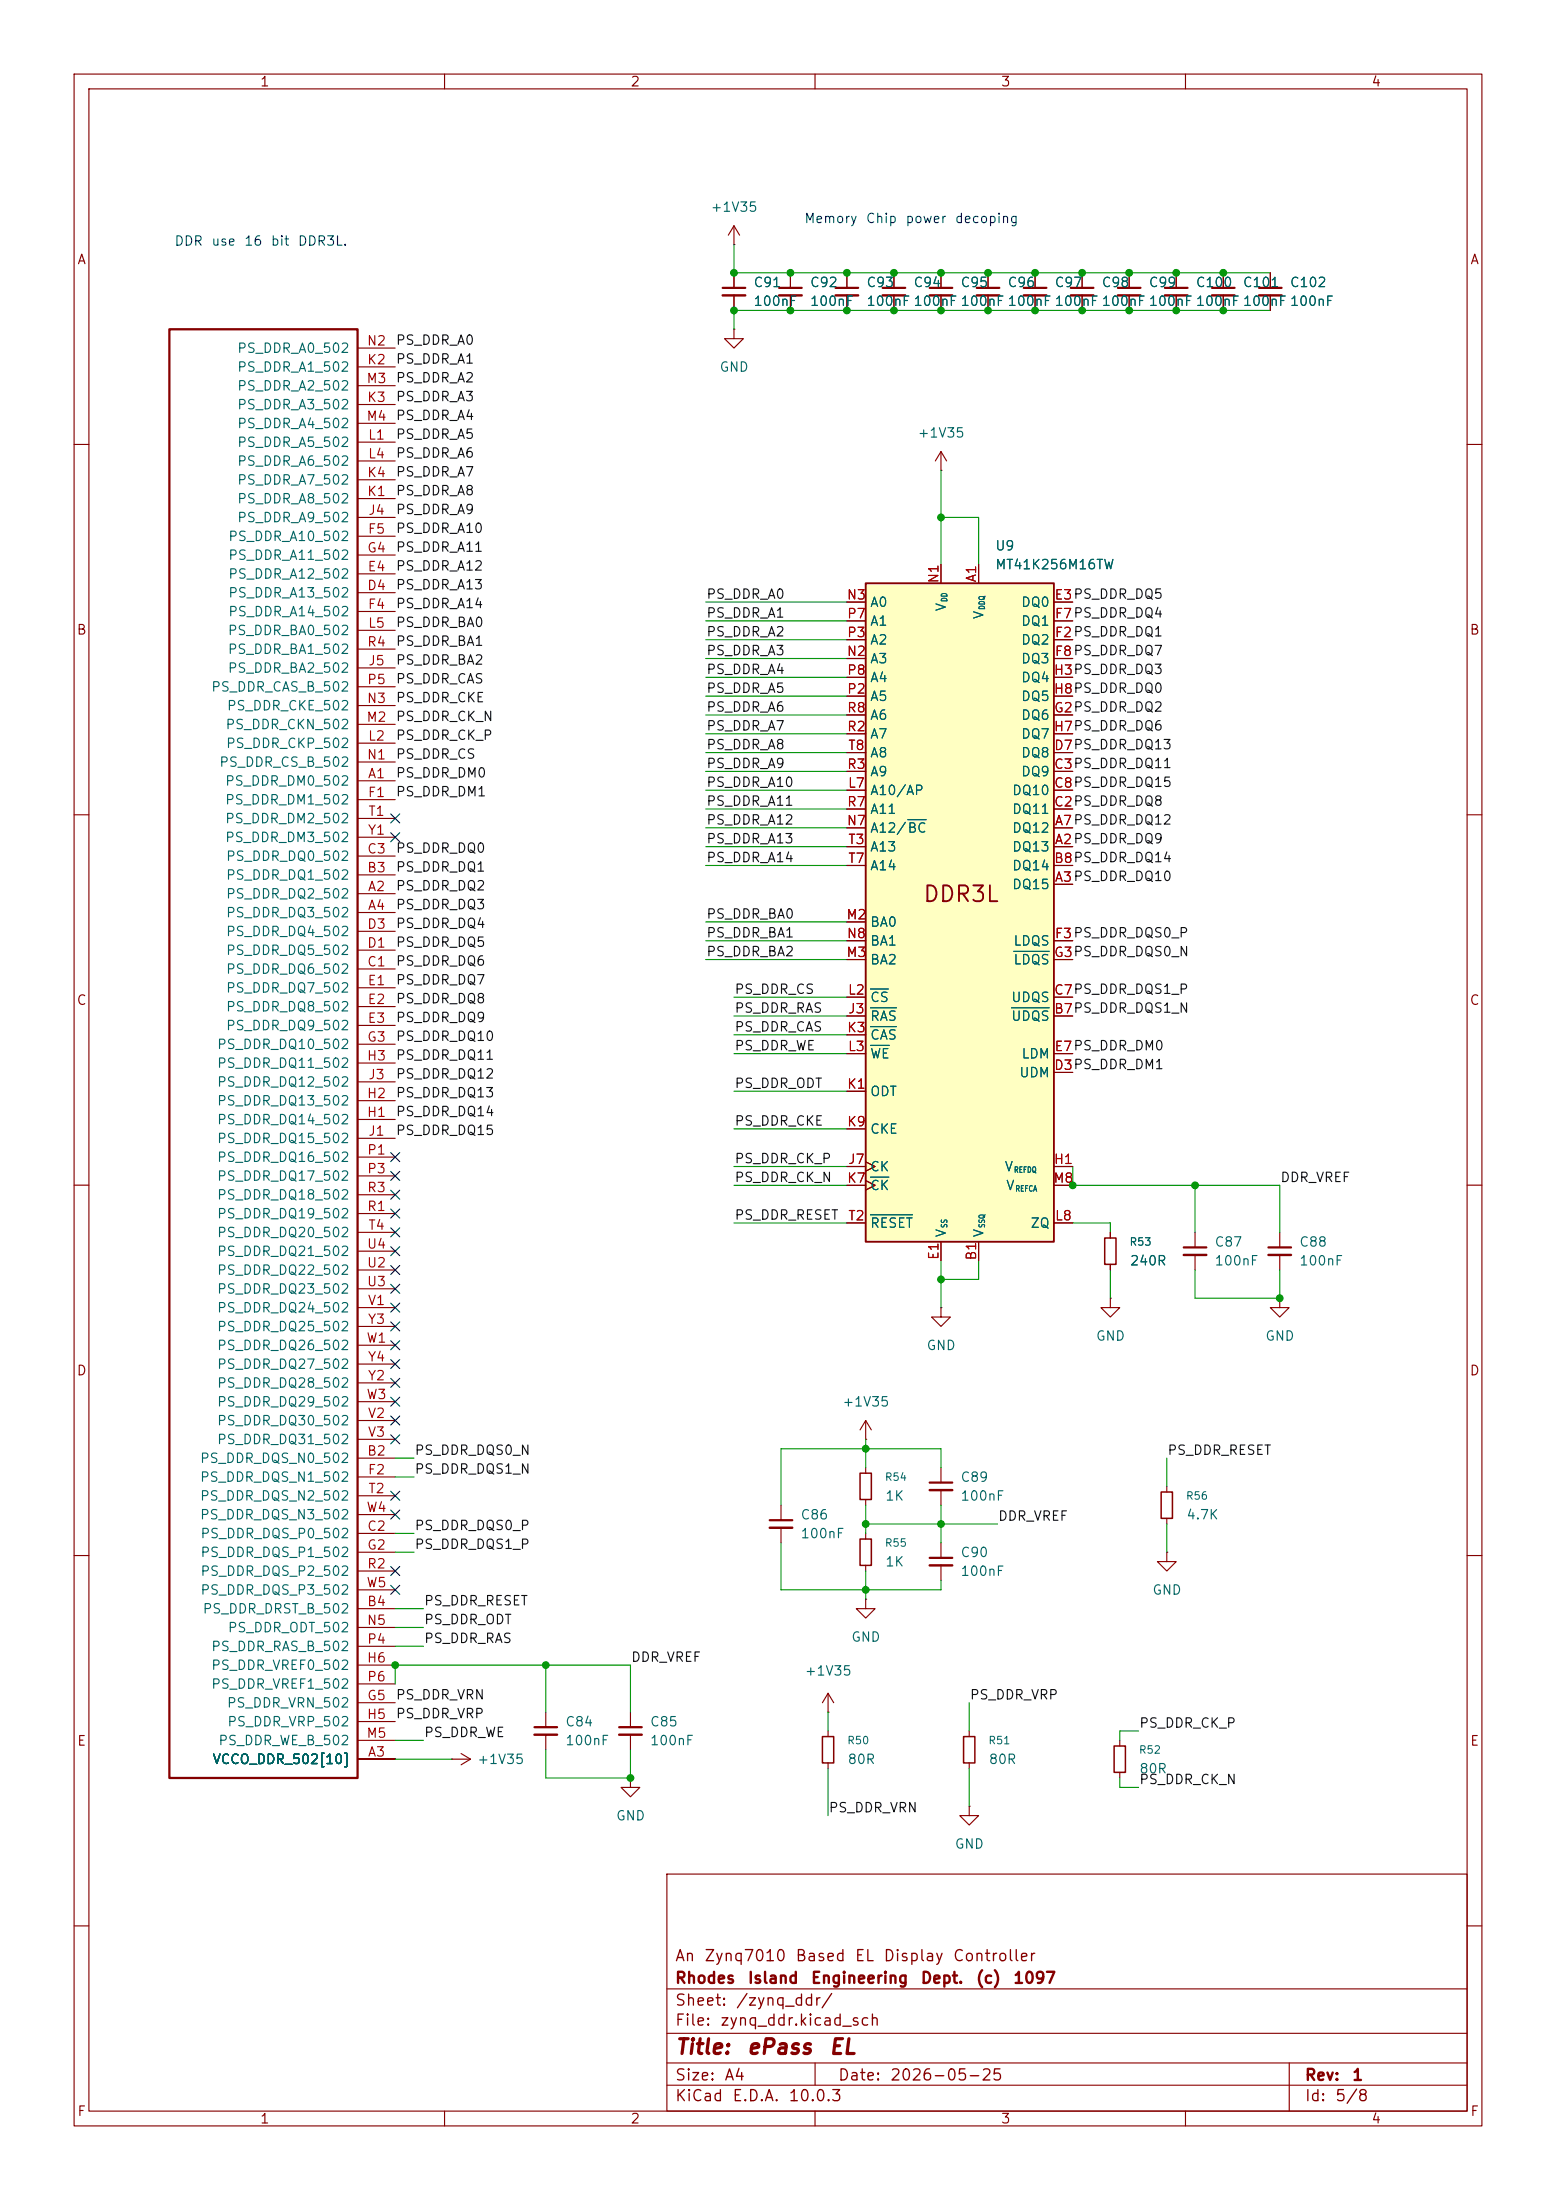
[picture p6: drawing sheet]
<svg xmlns="http://www.w3.org/2000/svg" width="210mm" height="297mm" viewBox="0 0 210 297" stroke-linecap="round" stroke-linejoin="round" font-family="sans-serif">
<g fill="none" stroke="#840000" stroke-width=".15">
<path d="M10 10h190v277h-190zM12 12h186v273h-186zM60 10v2M110 10v2M160 10v2M10 60h2M127 63.5h.1M127 61l-.8 1.2M127 61l.8 1.2M127 61v2.5M198 60h2M10 110h2"/>
<path d="M198 110h2M10 160h2M198 160h2M161.3 166.4v2M161.3 169.4v2.1M172.7 175.3v1.2h1.3l-1.3 1.3-1.3-1.3h1.3M172.7 175.3h.1M10 210h2M157.5 209.6v1.2h1.2l-1.2 1.3-1.3-1.3h1.3M157.5 209.6h.1M157.5 200.7v.7M157.5 205v.7"/>
<path d="M198 210h2M61 237.5h.1M61 237.5h2.5M62.2 236.7l1.3 .8M63.5 237.5l-1.3 .8M85.1 231.1v2.1M85.1 234.2v2M151.1 234.9v.8M151.1 239.3v.7M90 253h108v32h-108zM10 260h2M90 278.5h108"/>
<path d="M90 274.5h108M90 268.5h108M110 278.5v3M174 278.5v6.5M198 260h2M60 285v2M90 281.5h108M110 285v2M160 285v2"/>
</g>
<path d="M159.8 168.4h3M83.6 233.2h3" fill="none" stroke="#840000" stroke-width=".3"/>
<path d="M159.8 169.4h3M83.6 234.2h3" fill="none" stroke="#840000" stroke-width=".33"/>
<path d="M156.7 201.4h1.5v3.6h-1.5zM150.4 235.7h1.5v3.6h-1.5z" fill="none" stroke="#840000" stroke-width=".2"/>
<path d="M116.8 78.7h25.4v88.9h-25.4z" fill="#ffffc2"/>
<path d="M116.8 78.7h25.4v88.9h-25.4z" fill="none" stroke="#840000" stroke-width=".25"/>
<g fill="none" stroke="#840000" stroke-width=".15">
<path d="M99.1 33h.1M99.1 30.5v2.5M99.1 36.8v2.1M99.1 39.9v2M99.1 30.5l-.8 1.3M99.1 30.5l.7 1.3M106.7 36.8v2.1M106.7 39.9v2M114.3 36.8v2.1M114.3 39.9v2M120.6 36.8v2.1M120.6 39.9v2"/>
<path d="M127 36.8v2.1M127 39.9v2M133.3 36.8v2.1M133.3 39.9v2M139.7 36.8v2.1M139.7 39.9v2M146 36.8v2.1M146 39.9v2M152.4 36.8v2.1M152.4 39.9v2M158.7 36.8v2.1M158.7 39.9v2"/>
<path d="M165.1 36.8v2.1M165.1 39.9v2M171.4 36.8v2.1M171.4 39.9v2M48.3 49.5h5M48.3 54.6h5M48.3 59.7h5M48.3 52.1h5M48.3 57.2h5M48.3 47h5M99.1 44.5v1.2h1.2l-1.2 1.3-1.3-1.3h1.3M99.1 44.5h.1"/>
<path d="M48.3 77.5h5M48.3 72.4h5M48.3 74.9h5M48.3 69.9h5M48.3 67.3h5M48.3 64.8h5M48.3 62.2h5M127 76.2v2.5M132.1 76.2v2.5M48.3 80h5M48.3 82.6h5M48.3 90.2h5"/>
<path d="M48.3 85.1h5M48.3 97.8h5M48.3 95.3h5M48.3 92.7h5M48.3 87.6h5M114.3 81.3h2.5M114.3 86.4h2.5M114.3 83.8h2.5M114.3 88.9h2.5M114.3 96.5h2.5M114.3 91.4h2.5M114.3 99.1h2.5"/>
<path d="M114.3 94h2.5M142.2 81.3h2.6M142.2 86.4h2.6M142.2 83.8h2.6M142.2 88.9h2.6M142.2 96.5h2.6M142.2 91.4h2.6M142.2 99.1h2.6M142.2 94h2.6M48.3 105.4h5M48.3 118.1h5M48.3 115.6h5"/>
<path d="M48.3 108h5M48.3 100.3h5M48.3 102.9h5M48.3 110.5h5M48.3 113h5M114.3 114.3h2.5M114.3 111.8h2.5M114.3 116.8h2.5M114.3 109.2h2.5M114.3 104.1h2.5M114.3 106.7h2.5M114.3 101.6h2.5"/>
<path d="M142.2 114.3h2.6M142.2 119.4h2.6M142.2 111.8h2.6M142.2 116.8h2.6M142.2 109.2h2.6M142.2 104.1h2.6M142.2 106.7h2.6M142.2 101.6h2.6M48.3 120.7h5M48.3 123.2h5M48.3 130.8h5M48.3 128.3h5"/>
<path d="M48.3 125.7h5M48.3 133.4h5M48.3 135.9h5M48.3 138.4h5M114.3 134.6h2.5M114.3 127h2.5M114.3 124.5h2.5M114.3 129.5h2.5M114.3 137.2h2.5M114.3 139.7h2.5M142.2 134.6h2.6M142.2 127h2.6"/>
<path d="M142.2 129.5h2.6M142.2 137.2h2.6M48.3 141h5M48.3 151.1h5M48.3 148.6h5M48.3 143.5h5M48.3 153.7h5M48.3 146.1h5M48.3 156.2h5M48.3 158.8h5M114.3 142.2h2.5M114.3 157.5h2.5"/>
<path d="M114.3 147.3h2.5M114.3 152.4h2.5M116.8 156.8l1.3 .7-1.3 .6M116.8 159.4l1.3 .6-1.3 .7M142.2 144.8h2.6M142.2 142.2h2.6M142.2 157.5h2.6M48.3 163.8h5M48.3 161.3h5M48.3 166.4h5M48.3 171.5h5M48.3 174h5"/>
<path d="M48.3 168.9h5M48.3 176.5h5M48.3 179.1h5M114.3 165.1h2.5M114.3 160h2.5M127 176.5v1.3h1.3l-1.3 1.3-1.3-1.3h1.3M127 176.5h.1M127 167.6v2.6M132.1 167.6v2.6M142.2 165.1h2.6M142.2 160h2.6M149.9 175.3v1.2h1.2l-1.2 1.3-1.3-1.3h1.3"/>
<path d="M149.9 175.3h.1M149.9 166.4v.7M149.9 170.7v.8M172.7 166.4v2M172.7 169.4v2.1M48.3 196.9h5M48.3 199.4h5M48.3 191.8h5M48.3 194.3h5M48.3 181.6h5M48.3 189.2h5M48.3 186.7h5"/>
<path d="M48.3 184.2h5M116.8 194.3h.1M116.8 191.8v2.5M116.8 198.1v.8M116.8 191.8l-.7 1.2M116.8 191.8l.8 1.2M127 198.1v2.1M48.3 217.2h5M48.3 207h5M48.3 209.6h5M48.3 219.7h5M48.3 212.1h5"/>
<path d="M48.3 201.9h5M48.3 204.5h5M48.3 214.6h5M105.4 203.2v2M105.4 206.2v2.1M116.8 215.9v1.3h1.3l-1.3 1.2-1.2-1.2h1.2M116.8 215.9h.1M116.8 202.4v.8M116.8 207v.8M116.8 211.3v.8M127 201.2v2M127 208.3v2"/>
<path d="M127 211.3v2.1M48.3 237.5h5M48.3 229.9h5M48.3 232.4h5M48.3 224.8h5M48.3 234.9h5M48.3 222.2h5M48.3 227.3h5M73.7 231.1v2.1M73.7 234.2v2M111.8 231.1h.1M111.8 228.6l-.8 1.3"/>
<path d="M111.8 228.6l.7 1.3M111.8 228.6v2.5M111.8 233.7v.7M111.8 238v.8M130.8 233.7v.7M130.8 238v.8M85.1 240v1.3h1.3l-1.3 1.3-1.3-1.3h1.3M85.1 240h.1M130.8 243.8v1.3h1.3l-1.3 1.3-1.3-1.3h1.3M130.8 243.8h.1"/>
</g>
<path d="M122.5 110.7h2.5M117.5 136.1h3.5M117.5 138.6h3.5M117.5 133.5h2.4M136.5 136.1h5.1M136.8 128.4h4.8M117.5 158.9h2.5M117.5 141.1h2.5M117.5 164h5.7" fill="none" stroke="#006464" stroke-width=".15"/>
<g fill="none" stroke="#840000" stroke-width=".3">
<path d="M97.5 38.9h3.1M105.2 38.9h3M112.8 38.9h3M119.1 38.9h3.1M125.5 38.9h3M131.8 38.9h3.1M138.2 38.9h3M144.5 38.9h3.1M150.9 38.9h3M157.2 38.9h3.1M163.6 38.9h3M169.9 38.9h3.1"/>
<path d="M22.9 44.5h25.4v195.5h-25.4zM171.2 168.4h3M103.9 205.2h3M125.5 200.2h3M125.5 210.3h3M72.1 233.2h3.1"/>
</g>
<g fill="none" stroke="#840000" stroke-width=".33">
<path d="M97.5 39.9h3.1M105.2 39.9h3M112.8 39.9h3M119.1 39.9h3.1M125.5 39.9h3M131.8 39.9h3.1M138.2 39.9h3M144.5 39.9h3.1M150.9 39.9h3M157.2 39.9h3.1M163.6 39.9h3M169.9 39.9h3.1"/>
<path d="M171.2 169.4h3M103.9 206.2h3M125.5 201.2h3M125.5 211.3h3M72.1 234.2h3.1"/>
</g>
<path d="M149.1 167.1h1.5v3.6h-1.5zM116.1 198.9h1.5v3.5h-1.5zM116.1 207.8h1.5v3.5h-1.5zM111 234.4h1.5v3.6h-1.5zM130 234.4h1.6v3.6h-1.6z" fill="none" stroke="#840000" stroke-width=".2"/>
<g fill="none" stroke="#009600" stroke-width=".15">
<path d="M99.1 33v3.8h72.3M171.4 41.9h-72.3v2.6M127 63.5v12.7M127 69.9h5.1v6.3M95.2 96.5h19.1M95.2 99.1h19.1M95.2 94h19.1M95.2 81.3h19.1M95.2 91.4h19.1M95.2 86.4h19.1M95.2 88.9h19.1M95.2 83.8h19.1"/>
<path d="M95.2 101.6h19.1M95.2 114.3h19.1M95.2 116.8h19.1M95.2 104.1h19.1M95.2 106.7h19.1M95.2 111.8h19.1M95.2 109.2h19.1M95.2 124.5h19.1M95.2 129.5h19.1M95.2 127h19.1M99.1 137.2h15.2M99.1 134.6h15.2"/>
<path d="M99.1 139.7h15.2M99.1 157.5h15.2M99.1 142.2h15.2M99.1 152.4h15.2M99.1 147.3h15.2M144.8 157.5v2.5h27.9v6.4M99.1 160h15.2M99.1 165.1h15.2M127 170.2v6.3M132.1 170.2v2.5h-5.1M144.8 165.1h5.1v1.3M149.9 171.5v3.8"/>
<path d="M161.3 171.5v3.8h11.4v-3.8M161.3 160v6.4M53.3 199.4h2.6M53.3 196.9h2.6M116.8 194.3v3.8M127 198.1v-2.5h-21.6v7.6M157.5 196.9v3.8M53.3 207h2.6M53.3 209.6h2.6M53.3 217.2h3.8M53.3 219.7h3.8M105.4 208.3v6.3h21.6v-1.2"/>
<path d="M116.8 203.2v3.8M116.8 212.1v3.8M116.8 205.7h17.8M127 203.2v5.1M157.5 205.7v3.9M53.3 234.9h3.8M53.3 237.5h7.7M53.3 227.3v-2.5h31.8v6.3M53.3 222.2h3.8M73.7 236.2v3.8h11.4v-3.8M73.7 224.8v6.3M111.8 231.1v2.6"/>
<path d="M111.8 238.8v6.3M130.8 229.9v3.8M130.8 238.8v5M153.7 233.7h-2.6v1.2M151.1 240v1.3h2.6"/>
</g>
<g fill="none" stroke="#000084" stroke-width=".15">
<path d="M52.7 109.9l1.2 1.2M52.7 112.4l1.2 1.2M53.9 109.9l-1.2 1.2M53.9 112.4l-1.2 1.2M52.7 155.6l1.2 1.2M52.7 158.1l1.2 1.3M53.9 155.6l-1.2 1.2M53.9 158.1l-1.2 1.3M52.7 165.8l1.2 1.2M52.7 160.7l1.2 1.2M52.7 163.2l1.2 1.2M52.7 170.8l1.2 1.3"/>
<path d="M52.7 178.5l1.2 1.2M52.7 168.3l1.2 1.2M52.7 173.4l1.2 1.2M52.7 175.9l1.2 1.2M53.9 165.8l-1.2 1.2M53.9 160.7l-1.2 1.2M53.9 163.2l-1.2 1.2M53.9 170.8l-1.2 1.3M53.9 178.5l-1.2 1.2M53.9 168.3l-1.2 1.2M53.9 173.4l-1.2 1.2M53.9 175.9l-1.2 1.2"/>
<path d="M52.7 191.2l1.2 1.2M52.7 186.1l1.2 1.2M52.7 188.6l1.2 1.2M52.7 181l1.2 1.2M52.7 183.5l1.2 1.3M52.7 193.7l1.2 1.2M53.9 191.2l-1.2 1.2M53.9 186.1l-1.2 1.2M53.9 188.6l-1.2 1.2M53.9 181l-1.2 1.2M53.9 183.5l-1.2 1.3M53.9 193.7l-1.2 1.2"/>
<path d="M52.7 214l1.2 1.2M52.7 201.3l1.2 1.2M52.7 203.9l1.2 1.2M52.7 211.5l1.2 1.2M53.9 214l-1.2 1.2M53.9 201.3l-1.2 1.2M53.9 203.9l-1.2 1.2M53.9 211.5l-1.2 1.2"/>
</g>
<g fill="#009600" stroke="#009600" stroke-width=".13">
<circle cx="106.7" cy="41.9" r=".46"/>
<circle cx="99.1" cy="41.9" r=".46"/>
<circle cx="99.1" cy="36.8" r=".46"/>
<circle cx="106.7" cy="36.8" r=".46"/>
<circle cx="127" cy="41.9" r=".46"/>
<circle cx="120.6" cy="41.9" r=".46"/>
<circle cx="120.6" cy="36.8" r=".46"/>
<circle cx="127" cy="36.8" r=".46"/>
<circle cx="114.3" cy="36.8" r=".46"/>
<circle cx="114.3" cy="41.9" r=".46"/>
<circle cx="133.3" cy="36.8" r=".46"/>
<circle cx="133.3" cy="41.9" r=".46"/>
<circle cx="165.1" cy="36.8" r=".46"/>
<circle cx="152.4" cy="41.9" r=".46"/>
<circle cx="146" cy="41.9" r=".46"/>
<circle cx="146" cy="36.8" r=".46"/>
<circle cx="158.7" cy="36.8" r=".46"/>
<circle cx="152.4" cy="36.8" r=".46"/>
<circle cx="165.1" cy="41.9" r=".46"/>
<circle cx="158.7" cy="41.9" r=".46"/>
<circle cx="139.7" cy="36.8" r=".46"/>
<circle cx="139.7" cy="41.9" r=".46"/>
<circle cx="127" cy="69.9" r=".46"/>
<circle cx="172.7" cy="175.3" r=".46"/>
<circle cx="161.3" cy="160" r=".46"/>
<circle cx="144.8" cy="160" r=".46"/>
<circle cx="73.7" cy="224.8" r=".46"/>
<circle cx="53.3" cy="224.8" r=".46"/>
<circle cx="85.1" cy="240" r=".46"/>
<circle cx="116.8" cy="214.6" r=".46"/>
<circle cx="127" cy="205.7" r=".46"/>
<circle cx="116.8" cy="195.6" r=".46"/>
<circle cx="116.8" cy="205.7" r=".46"/>
<circle cx="127" cy="172.7" r=".46"/>
</g>
<text font-size="2.1" fill="#840000" x="124.4" y="122.3">DDR3L</text>
<g font-size="2" fill="#840000">
<text x="91" y="277.8">Title:</text>
<text x="100.7" y="277.8">ePass</text>
<text x="111.8" y="277.8">EL</text>
</g>
<g font-size="1.5" fill="#840000">
<text x="91" y="268.1">Rhodes</text>
<text x="91" y="265.1">An</text>
<text x="95" y="265.1">Zynq7010</text>
<text x="100.8" y="268.1">Island</text>
<text x="107.3" y="265.1">Based</text>
<text x="109.3" y="268.1">Engineering</text>
<text x="115.3" y="265.1">EL</text>
<text x="119.1" y="265.1">Display</text>
<text x="124.2" y="268.1">Dept.</text>
<text x="128.5" y="265.1">Controller</text>
<text x="131.6" y="268.1">(c)</text>
<text x="136.6" y="268.1">1097</text>
<text x="91" y="273.8">File:</text>
<text x="91" y="271.1">Sheet:</text>
<text x="97.1" y="273.8">zynq_ddr.kicad_sch</text>
<text x="99.2" y="271.1">/zynq_ddr/</text>
<text x="91" y="281.2">Size:</text>
<text x="97.7" y="281.2">A4</text>
<text x="113" y="281.2">Date:</text>
<text x="120" y="281.2">2026-05-25</text>
<text x="176" y="281.2">Rev:</text>
<text x="182.4" y="281.2">1</text>
<text x="91" y="284">KiCad</text>
<text x="98.7" y="284">E.D.A.</text>
<text x="106.3" y="284">10.0.3</text>
<text x="176" y="284">Id:</text>
<text x="180.1" y="284">5/8</text>
</g>
<g font-size="1.3" fill="#840000">
<text x="35" y="12">1</text>
<text x="85" y="12">2</text>
<text x="135" y="12">3</text>
<text x="185" y="12">4</text>
<text x="10.3" y="36">A</text>
<text x="198.4" y="36">A</text>
<text x="10.3" y="86">B</text>
<text x="198.3" y="86">B</text>
<text x="10.3" y="136">C</text>
<text x="198.3" y="136">C</text>
<text x="10.3" y="186">D</text>
<text x="198.3" y="186">D</text>
<text x="10.3" y="236">E</text>
<text x="198.3" y="236">E</text>
<text x="10.3" y="286">F</text>
<text x="35" y="287">1</text>
<text x="85" y="287">2</text>
<text x="135" y="287">3</text>
<text x="185" y="287">4</text>
<text x="198.4" y="286">F</text>
</g>
<g font-size="1.3" fill="#006464">
<text x="95.8" y="28.9">+1V35</text>
<text x="101.6" y="41.6">100nF</text>
<text x="101.6" y="39.1">C91</text>
<text x="109.2" y="41.6">100nF</text>
<text x="109.2" y="39.1">C92</text>
<text x="116.8" y="41.6">100nF 100nF 100nF 100nF 100nF 100nF 100nF 100nF 100nF 100nF</text>
<text x="116.8" y="39.1">C93</text>
<text x="123.2" y="39.1">C94</text>
<text x="129.5" y="39.1">C95</text>
<text x="135.9" y="39.1">C96</text>
<text x="142.2" y="39.1">C97</text>
<text x="148.6" y="39.1">C98</text>
<text x="154.9" y="39.1">C99</text>
<text x="161.3" y="39.1">C100</text>
<text x="167.6" y="39.1">C101</text>
<text x="174" y="39.1">C102</text>
<text x="31.9" y="48">PS_DDR_A0_502</text>
<text x="31.9" y="50.5">PS_DDR_A1_502</text>
<text x="31.9" y="53">PS_DDR_A2_502</text>
<text x="97" y="50.5">GND</text>
<text x="31.9" y="55.6">PS_DDR_A3_502</text>
<text x="31.9" y="58.1">PS_DDR_A4_502</text>
<text x="123.8" y="59.4">+1V35</text>
<text x="31.9" y="65.7">PS_DDR_A7_502</text>
<text x="31.9" y="60.7">PS_DDR_A5_502</text>
<text x="31.9" y="63.2">PS_DDR_A6_502</text>
<text x="31.9" y="70.8">PS_DDR_A9_502</text>
<text x="31.9" y="68.3">PS_DDR_A8_502</text>
<text x="30.7" y="73.4">PS_DDR_A10_502</text>
<text x="30.7" y="75.9">PS_DDR_A11_502</text>
<text x="134.2" y="77.2">MT41K256M16TW</text>
<text x="134.2" y="74.6">U9</text>
<text x="30.7" y="81">PS_DDR_A13_502</text>
<text x="30.7" y="78.4">PS_DDR_A12_502</text>
<text x="30.7" y="83.5">PS_DDR_A14_502</text>
<text x="117.3" y="82.3">A0</text>
<text x="128" y="82.6" transform="rotate(-90 128 82.6)">V</text>
<text x="133.1" y="83.7" transform="rotate(-90 133.1 83.7)">V</text>
<text x="137.7" y="82.3">DQ0</text>
<text x="30.7" y="86.1">PS_DDR_BA0_502</text>
<text x="30.7" y="88.6">PS_DDR_BA1_502</text>
<text x="117.3" y="89.9">A3</text>
<text x="117.3" y="87.3">A2</text>
<text x="117.3" y="84.8">A1</text>
<text x="137.7" y="87.3">DQ2</text>
<text x="137.7" y="84.8">DQ1</text>
<text x="137.7" y="89.9">DQ3</text>
<text x="28.4" y="93.7">PS_DDR_CAS_B_502</text>
<text x="30.7" y="91.1">PS_DDR_BA2_502</text>
<text x="117.3" y="95">A5</text>
<text x="117.3" y="92.4">A4</text>
<text x="137.7" y="92.4">DQ4</text>
<text x="137.7" y="95">DQ5</text>
<text x="30.3" y="98.8">PS_DDR_CKN_502</text>
<text x="30.4" y="101.3">PS_DDR_CKP_502</text>
<text x="30.5" y="96.2">PS_DDR_CKE_502</text>
<text x="117.3" y="100">A7</text>
<text x="117.3" y="97.5">A6</text>
<text x="137.7" y="97.5">DQ6</text>
<text x="137.7" y="100">DQ7</text>
<text x="29.5" y="103.8">PS_DDR_CS_B_502</text>
<text x="30.3" y="106.4">PS_DDR_DM0_502</text>
<text x="117.3" y="107.7">A10/AP</text>
<text x="117.3" y="105.1">A9</text>
<text x="117.3" y="102.6">A8</text>
<text x="136.5" y="107.7">DQ10</text>
<text x="137.7" y="105.1">DQ9</text>
<text x="137.7" y="102.6">DQ8</text>
<text x="30.3" y="108.9">PS_DDR_DM1_502</text>
<text x="30.3" y="111.5">PS_DDR_DM2_502</text>
<text x="117.3" y="110.2">A11</text>
<text x="117.3" y="112.7">A12/BC</text>
<text x="136.5" y="112.7">DQ12</text>
<text x="136.5" y="110.2">DQ11</text>
<text x="30.3" y="114">PS_DDR_DM3_502</text>
<text x="30.4" y="119.1">PS_DDR_DQ1_502</text>
<text x="30.4" y="116.5">PS_DDR_DQ0_502</text>
<text x="117.3" y="115.3">A13</text>
<text x="117.3" y="117.8">A14</text>
<text x="136.5" y="115.3">DQ13</text>
<text x="136.5" y="117.8">DQ14</text>
<text x="30.4" y="121.6">PS_DDR_DQ2_502</text>
<text x="30.4" y="124.2">PS_DDR_DQ3_502</text>
<text x="117.3" y="125.4">BA0</text>
<text x="136.5" y="120.4">DQ15</text>
<text x="30.4" y="131.8">PS_DDR_DQ6_502</text>
<text x="30.4" y="129.2">PS_DDR_DQ5_502</text>
<text x="30.4" y="126.7">PS_DDR_DQ4_502</text>
<text x="117.3" y="130.5">BA2</text>
<text x="117.3" y="128">BA1</text>
<text x="136.7" y="128">LDQS</text>
<text x="136.7" y="130.5">LDQS</text>
<text x="30.4" y="134.3">PS_DDR_DQ7_502</text>
<text x="30.4" y="136.9">PS_DDR_DQ8_502</text>
<text x="117.3" y="135.6">CS</text>
<text x="136.4" y="135.6">UDQS</text>
<text x="29.2" y="141.9">PS_DDR_DQ10_502</text>
<text x="30.4" y="139.4">PS_DDR_DQ9_502</text>
<text x="117.3" y="138.1">RAS</text>
<text x="117.3" y="140.7">CAS</text>
<text x="117.3" y="143.2">WE</text>
<text x="136.4" y="138.1">UDQS</text>
<text x="137.8" y="143.2">LDM</text>
<text x="29.2" y="149.6">PS_DDR_DQ13_502</text>
<text x="29.2" y="144.5">PS_DDR_DQ11_502</text>
<text x="29.2" y="147">PS_DDR_DQ12_502</text>
<text x="117.3" y="148.3">ODT</text>
<text x="137.5" y="145.8">UDM</text>
<text x="29.2" y="152.1">PS_DDR_DQ14_502</text>
<text x="29.2" y="154.6">PS_DDR_DQ15_502</text>
<text x="117.3" y="153.4">CKE</text>
<text x="29.2" y="157.2">PS_DDR_DQ16_502</text>
<text x="29.2" y="159.7">PS_DDR_DQ17_502</text>
<text x="117.3" y="158.5">CK</text>
<text x="117.3" y="161">CK</text>
<text x="135.5" y="158.5">V</text>
<text x="135.7" y="161">V</text>
<text x="29.2" y="164.8">PS_DDR_DQ19_502</text>
<text x="29.2" y="162.3">PS_DDR_DQ18_502</text>
<text x="29.2" y="167.3">PS_DDR_DQ20_502</text>
<text x="117.3" y="166.1">RESET</text>
<text x="128" y="167.1" transform="rotate(-90 128 167.1)">V</text>
<text x="133.1" y="167.1" transform="rotate(-90 133.1 167.1)">V</text>
<text x="139" y="166.1">ZQ</text>
<text x="29.2" y="172.4">PS_DDR_DQ22_502</text>
<text x="29.2" y="169.9">PS_DDR_DQ21_502</text>
<text x="152.4" y="171.2">240R</text>
<text x="163.8" y="171.2">100nF</text>
<text x="163.8" y="168.6">C87</text>
<text x="175.3" y="171.2">100nF</text>
<text x="175.3" y="168.6">C88</text>
<text x="29.2" y="175">PS_DDR_DQ23_502</text>
<text x="29.2" y="177.5">PS_DDR_DQ24_502</text>
<text x="29.2" y="182.6">PS_DDR_DQ26_502</text>
<text x="29.2" y="180">PS_DDR_DQ25_502</text>
<text x="29.2" y="185.1">PS_DDR_DQ27_502</text>
<text x="125" y="182.6">GND</text>
<text x="147.8" y="181.3">GND</text>
<text x="170.7" y="181.3">GND</text>
<text x="29.2" y="190.2">PS_DDR_DQ29_502</text>
<text x="29.2" y="187.7">PS_DDR_DQ28_502</text>
<text x="113.6" y="190.2">+1V35</text>
<text x="26.9" y="197.8">PS_DDR_DQS_N0_502</text>
<text x="29.2" y="192.7">PS_DDR_DQ30_502</text>
<text x="29.2" y="195.3">PS_DDR_DQ31_502</text>
<text x="26.9" y="200.4">PS_DDR_DQS_N1_502</text>
<text x="26.9" y="202.9">PS_DDR_DQS_N2_502</text>
<text x="119.4" y="202.9">1K</text>
<text x="129.5" y="202.9">100nF</text>
<text x="129.5" y="200.4">C89</text>
<text x="26.9" y="205.4">PS_DDR_DQS_N3_502</text>
<text x="27" y="208">PS_DDR_DQS_P0_502</text>
<text x="108" y="208">100nF</text>
<text x="108" y="205.4">C86</text>
<text x="160" y="205.4">4.7K</text>
<text x="27" y="210.5">PS_DDR_DQS_P1_502</text>
<text x="27" y="213.1">PS_DDR_DQS_P2_502</text>
<text x="27" y="215.6">PS_DDR_DQS_P3_502</text>
<text x="119.4" y="211.8">1K</text>
<text x="129.5" y="213.1">100nF</text>
<text x="129.5" y="210.5">C90</text>
<text x="155.4" y="215.6">GND</text>
<text x="27.3" y="218.1">PS_DDR_DRST_B_502</text>
<text x="30.7" y="220.7">PS_DDR_ODT_502</text>
<text x="114.8" y="222">GND</text>
<text x="28.4" y="225.8">PS_DDR_VREF0_502</text>
<text x="28.4" y="223.2">PS_DDR_RAS_B_502</text>
<text x="108.5" y="226.5">+1V35</text>
<text x="28.4" y="228.3">PS_DDR_VREF1_502</text>
<text x="30.5" y="230.8">PS_DDR_VRN_502</text>
<text x="30.6" y="233.4">PS_DDR_VRP_502</text>
<text x="76.2" y="233.4">C84</text>
<text x="87.6" y="233.4">C85</text>
<text x="28.6" y="238.5">VCCO_DDR_502[10]</text>
<text x="29.4" y="235.9">PS_DDR_WE_B_502</text>
<text x="64.3" y="238.5">+1V35</text>
<text x="76.2" y="235.9">100nF</text>
<text x="87.6" y="235.9">100nF</text>
<text x="114.3" y="238.5">80R</text>
<text x="133.4" y="238.5">80R</text>
<text x="153.7" y="239.7">80R</text>
<text x="83.1" y="246.1">GND</text>
<text x="128.8" y="249.9">GND</text>
</g>
<g font-size="1.3" fill="#0000c2">
<text x="23.4" y="33.5">DDR</text>
<text x="28.4" y="33.5">use</text>
<text x="32.9" y="33.5">16</text>
<text x="36.5" y="33.5">bit</text>
<text x="40.1" y="33.5">DDR3L.</text>
<text x="108.5" y="30.4">Memory</text>
<text x="116.8" y="30.4">Chip</text>
<text x="122.1" y="30.4">power</text>
<text x="128.8" y="30.4">decoping</text>
</g>
<g font-size="1.3" fill="#a90000">
<text x="49.4" y="47">N2</text>
<text x="49.4" y="52">M3</text>
<text x="49.5" y="49.5">K2</text>
<text x="49.4" y="57.1">M4</text>
<text x="49.5" y="54.6">K3</text>
<text x="49.6" y="59.7">L1</text>
<text x="49.5" y="64.7">K4</text>
<text x="49.6" y="62.2">L4</text>
<text x="49.5" y="67.3">K1</text>
<text x="49.6" y="69.8">J4</text>
<text x="49.5" y="74.9">G4</text>
<text x="49.5" y="77.4">E4</text>
<text x="49.5" y="72.4">F5</text>
<text x="49.5" y="80">D4</text>
<text x="49.5" y="82.5">F4</text>
<text x="114.2" y="81.3">N3</text>
<text x="114.2" y="83.8">P7</text>
<text x="127" y="78.8" transform="rotate(-90 127 78.8)">N1</text>
<text x="132.1" y="78.7" transform="rotate(-90 132.1 78.7)">A1</text>
<text x="142.2" y="81.3">E3PS_DDR_DQ5</text>
<text x="142.2" y="81.3">E3</text>
<text x="142.3" y="83.8">F7PS_DDR_DQ4</text>
<text x="142.3" y="83.8">F7</text>
<text x="49.5" y="87.6">R4</text>
<text x="49.6" y="85.1">L5</text>
<text x="114.2" y="88.9">N2</text>
<text x="114.2" y="86.3">P3</text>
<text x="142.3" y="86.3">F2PS_DDR_DQ1</text>
<text x="142.3" y="88.9">F8PS_DDR_DQ7</text>
<text x="142.3" y="86.3">F2</text>
<text x="142.3" y="88.9">F8</text>
<text x="49.4" y="95.2">N3</text>
<text x="49.5" y="92.7">P5</text>
<text x="49.6" y="90.1">J5</text>
<text x="114.2" y="94">P2</text>
<text x="114.2" y="91.4">P8</text>
<text x="142.1" y="91.4">H3PS_DDR_DQ3</text>
<text x="142.1" y="94">H8PS_DDR_DQ0</text>
<text x="142.1" y="91.4">H3</text>
<text x="142.1" y="94">H8</text>
<text x="49.4" y="97.8">M2</text>
<text x="49.6" y="100.3">L2</text>
<text x="114.2" y="99">R2</text>
<text x="114.2" y="96.5">R8</text>
<text x="114.4" y="101.6">T8</text>
<text x="142.1" y="99">H7PS_DDR_DQ6</text>
<text x="142.1" y="99">H7</text>
<text x="142.2" y="101.6">D7PS_DDR_DQ13</text>
<text x="142.2" y="96.5">G2PS_DDR_DQ2</text>
<text x="142.2" y="101.6">D7</text>
<text x="142.2" y="96.5">G2</text>
<text x="49.4" y="102.8">N1</text>
<text x="49.5" y="105.4">A1</text>
<text x="49.5" y="107.9">F1</text>
<text x="114.2" y="104.1">R3</text>
<text x="114.3" y="106.7">L7</text>
<text x="142.2" y="104.1">C3PS_DDR_DQ11</text>
<text x="142.2" y="106.7">C8PS_DDR_DQ15</text>
<text x="142.2" y="104.1">C3</text>
<text x="142.2" y="106.7">C8</text>
<text x="49.5" y="113">Y1</text>
<text x="49.6" y="110.5">T1</text>
<text x="114.2" y="111.7">N7</text>
<text x="114.2" y="109.2">R7</text>
<text x="142.2" y="109.2">C2PS_DDR_DQ8</text>
<text x="142.2" y="109.2">C2</text>
<text x="142.3" y="111.7">A7PS_DDR_DQ12</text>
<text x="142.3" y="111.7">A7</text>
<text x="49.5" y="118.1">B3</text>
<text x="49.5" y="115.5">C3</text>
<text x="114.4" y="114.3">T3</text>
<text x="114.4" y="116.8">T7</text>
<text x="142.2" y="116.8">B8PS_DDR_DQ14</text>
<text x="142.2" y="116.8">B8</text>
<text x="142.3" y="114.3">A2PS_DDR_DQ9</text>
<text x="142.3" y="119.4">A3PS_DDR_DQ10</text>
<text x="142.3" y="114.3">A2</text>
<text x="142.3" y="119.4">A3</text>
<text x="49.5" y="125.7">D3</text>
<text x="49.5" y="120.6">A2</text>
<text x="49.5" y="123.2">A4</text>
<text x="114.1" y="124.4">M2</text>
<text x="49.5" y="130.8">C1</text>
<text x="49.5" y="128.2">D1</text>
<text x="114.1" y="129.5">M3</text>
<text x="114.2" y="127">N8</text>
<text x="142.2" y="129.5">G3PS_DDR_DQS0_N</text>
<text x="142.2" y="129.5">G3</text>
<text x="142.3" y="127">F3PS_DDR_DQS0_P</text>
<text x="142.3" y="127">F3</text>
<text x="49.5" y="133.3">E1</text>
<text x="49.5" y="135.9">E2</text>
<text x="114.3" y="134.6">L2</text>
<text x="114.4" y="137.1">J3</text>
<text x="142.2" y="134.6">C7PS_DDR_DQS1_P</text>
<text x="142.2" y="137.1">B7PS_DDR_DQS1_N</text>
<text x="142.2" y="134.6">C7</text>
<text x="142.2" y="137.1">B7</text>
<text x="49.4" y="143.5">H3</text>
<text x="49.5" y="140.9">G3</text>
<text x="49.5" y="138.4">E3</text>
<text x="114.2" y="139.7">K3</text>
<text x="114.3" y="142.2">L3</text>
<text x="142.2" y="142.2">E7PS_DDR_DM0</text>
<text x="142.2" y="142.2">E7</text>
<text x="49.4" y="148.6">H2</text>
<text x="49.6" y="146">J3</text>
<text x="114.2" y="147.3">K1</text>
<text x="142.2" y="144.8">D3PS_DDR_DM1</text>
<text x="142.2" y="144.8">D3</text>
<text x="49.4" y="151.1">H1</text>
<text x="49.6" y="153.6">J1</text>
<text x="114.2" y="152.4">K9</text>
<text x="49.5" y="156.2">P1</text>
<text x="49.5" y="158.7">P3</text>
<text x="49.5" y="161.3">R3</text>
<text x="114.2" y="160">K7</text>
<text x="114.4" y="157.5">J7</text>
<text x="142.1" y="160">M8</text>
<text x="142.1" y="157.5">H1</text>
<text x="49.5" y="163.8">R1</text>
<text x="49.6" y="166.3">T4</text>
<text x="114.4" y="165.1">T2</text>
<text x="142.3" y="165.1">L8</text>
<text x="49.4" y="171.4">U2</text>
<text x="49.4" y="174">U3</text>
<text x="49.4" y="168.9">U4</text>
<text x="127" y="170.2" transform="rotate(-90 127 170.2)">E1</text>
<text x="132.1" y="170.3" transform="rotate(-90 132.1 170.3)">B1</text>
<text x="49.5" y="176.5">V1</text>
<text x="49.5" y="179">Y3</text>
<text x="49.4" y="181.6">W1</text>
<text x="49.5" y="184.1">Y4</text>
<text x="49.4" y="189.2">W3</text>
<text x="49.5" y="191.7">V2</text>
<text x="49.5" y="186.7">Y2</text>
<text x="49.5" y="196.8">B2</text>
<text x="49.5" y="194.3">V3</text>
<text x="49.5" y="199.4">F2</text>
<text x="49.6" y="201.9">T2</text>
<text x="49.4" y="204.4">W4</text>
<text x="49.5" y="207">C2</text>
<text x="49.5" y="209.5">G2</text>
<text x="49.4" y="214.6">W5</text>
<text x="49.5" y="212.1">R2</text>
<text x="49.4" y="219.7">N5</text>
<text x="49.5" y="217.1">B4</text>
<text x="49.4" y="224.8">H6</text>
<text x="49.5" y="222.2">P4</text>
<text x="49.5" y="227.3">P6</text>
<text x="49.4" y="232.4">H5</text>
<text x="49.5" y="229.8">G5</text>
<text x="49.4" y="234.9">M5</text>
<text x="49.5" y="237.5">A3</text>
</g>
<g font-size="1.3" fill="#0f0f0f">
<text x="53.3" y="46.9">PS_DDR_A0</text>
<text x="53.3" y="51.9">PS_DDR_A2</text>
<text x="53.3" y="49.4">PS_DDR_A1</text>
<text x="53.3" y="54.5">PS_DDR_A3</text>
<text x="53.3" y="59.6">PS_DDR_A5</text>
<text x="53.3" y="57">PS_DDR_A4</text>
<text x="53.3" y="62.1">PS_DDR_A6</text>
<text x="53.3" y="64.6">PS_DDR_A7</text>
<text x="53.3" y="67.2">PS_DDR_A8</text>
<text x="53.3" y="69.7">PS_DDR_A9</text>
<text x="53.3" y="74.8">PS_DDR_A11</text>
<text x="53.3" y="72.3">PS_DDR_A10</text>
<text x="53.3" y="77.3">PS_DDR_A12</text>
<text x="53.3" y="79.9">PS_DDR_A13</text>
<text x="53.3" y="82.4">PS_DDR_A14</text>
<text x="95.2" y="81.2">PS_DDR_A0</text>
<text x="95.2" y="83.7">PS_DDR_A1</text>
<text x="53.3" y="85">PS_DDR_BA0</text>
<text x="53.3" y="87.5">PS_DDR_BA1</text>
<text x="95.2" y="86.2">PS_DDR_A2</text>
<text x="95.2" y="88.8">PS_DDR_A3</text>
<text x="53.3" y="92.6">PS_DDR_CAS</text>
<text x="53.3" y="95.1">PS_DDR_CKE</text>
<text x="53.3" y="90">PS_DDR_BA2</text>
<text x="95.2" y="91.3">PS_DDR_A4</text>
<text x="95.2" y="93.9">PS_DDR_A5</text>
<text x="53.3" y="100.2">PS_DDR_CK_P</text>
<text x="53.3" y="97.7">PS_DDR_CK_N</text>
<text x="95.2" y="98.9">PS_DDR_A7</text>
<text x="95.2" y="101.5">PS_DDR_A8</text>
<text x="95.2" y="96.4">PS_DDR_A6</text>
<text x="53.3" y="102.7">PS_DDR_CS</text>
<text x="53.3" y="105.3">PS_DDR_DM0</text>
<text x="53.3" y="107.8">PS_DDR_DM1</text>
<text x="95.2" y="104">PS_DDR_A9</text>
<text x="95.2" y="106.6">PS_DDR_A10</text>
<text x="95.2" y="109.1">PS_DDR_A11</text>
<text x="95.2" y="111.6">PS_DDR_A12</text>
<text x="53.3" y="118">PS_DDR_DQ1</text>
<text x="53.3" y="115.4">PS_DDR_DQ0</text>
<text x="95.2" y="114.2">PS_DDR_A13</text>
<text x="95.2" y="116.7">PS_DDR_A14</text>
<text x="53.3" y="120.5">PS_DDR_DQ2</text>
<text x="53.3" y="123.1">PS_DDR_DQ3</text>
<text x="53.3" y="125.6">PS_DDR_DQ4</text>
<text x="95.2" y="124.3">PS_DDR_BA0</text>
<text x="53.3" y="128.1">PS_DDR_DQ5</text>
<text x="53.3" y="130.7">PS_DDR_DQ6</text>
<text x="95.2" y="126.9">PS_DDR_BA1</text>
<text x="95.2" y="129.4">PS_DDR_BA2</text>
<text x="53.3" y="135.8">PS_DDR_DQ8</text>
<text x="53.3" y="133.2">PS_DDR_DQ7</text>
<text x="99.1" y="134.5">PS_DDR_CS</text>
<text x="99.1" y="137">PS_DDR_RAS</text>
<text x="53.3" y="143.4">PS_DDR_DQ11</text>
<text x="53.3" y="138.3">PS_DDR_DQ9</text>
<text x="53.3" y="140.8">PS_DDR_DQ10</text>
<text x="99.1" y="142.1">PS_DDR_WE</text>
<text x="99.1" y="139.6">PS_DDR_CAS</text>
<text x="53.3" y="145.9">PS_DDR_DQ12</text>
<text x="53.3" y="148.5">PS_DDR_DQ13</text>
<text x="99.1" y="147.2">PS_DDR_ODT</text>
<text x="53.3" y="153.5">PS_DDR_DQ15</text>
<text x="53.3" y="151">PS_DDR_DQ14</text>
<text x="99.1" y="152.3">PS_DDR_CKE</text>
<text x="99.1" y="159.9">PS_DDR_CK_N</text>
<text x="99.1" y="157.4">PS_DDR_CK_P</text>
<text x="172.7" y="159.9">DDR_VREF</text>
<text x="99.1" y="165">PS_DDR_RESET</text>
<text x="55.9" y="196.7">PS_DDR_DQS0_N</text>
<text x="157.5" y="196.7">PS_DDR_RESET</text>
<text x="55.9" y="199.3">PS_DDR_DQS1_N</text>
<text x="55.9" y="209.4">PS_DDR_DQS1_P</text>
<text x="55.9" y="206.9">PS_DDR_DQS0_P</text>
<text x="134.6" y="205.6">DDR_VREF</text>
<text x="57.1" y="219.6">PS_DDR_ODT</text>
<text x="57.1" y="217">PS_DDR_RESET</text>
<text x="57.1" y="222.1">PS_DDR_RAS</text>
<text x="85.1" y="224.7">DDR_VREF</text>
<text x="53.3" y="232.3">PS_DDR_VRP</text>
<text x="53.3" y="229.7">PS_DDR_VRN</text>
<text x="130.8" y="229.7">PS_DDR_VRP</text>
<text x="153.7" y="233.6">PS_DDR_CK_P</text>
<text x="57.1" y="234.8">PS_DDR_WE</text>
<text x="111.8" y="245">PS_DDR_VRN</text>
<text x="153.7" y="241.2">PS_DDR_CK_N</text>
</g>
<g font-size="1" fill="#006464">
<text x="152.4" y="168.4">R53</text>
<text x="119.3" y="200.2">R54</text>
<text x="160" y="202.7">R56</text>
<text x="119.3" y="209.1">R55</text>
<text x="114.3" y="235.7">R50</text>
<text x="133.3" y="235.7">R51</text>
<text x="153.6" y="237">R52</text>
</g>
<g font-size=".8" fill="#006464">
<text x="128" y="81.3" transform="rotate(-90 128 81.3)">DD</text>
<text x="133.1" y="82.4" transform="rotate(-90 133.1 82.4)">DDQ</text>
<text x="136.8" y="158.5">REFDQ</text>
<text x="137" y="161">REFCA</text>
<text x="128" y="165.8" transform="rotate(-90 128 165.8)">SS</text>
<text x="133.1" y="165.8" transform="rotate(-90 133.1 165.8)">SSQ</text>
</g>
</svg>
